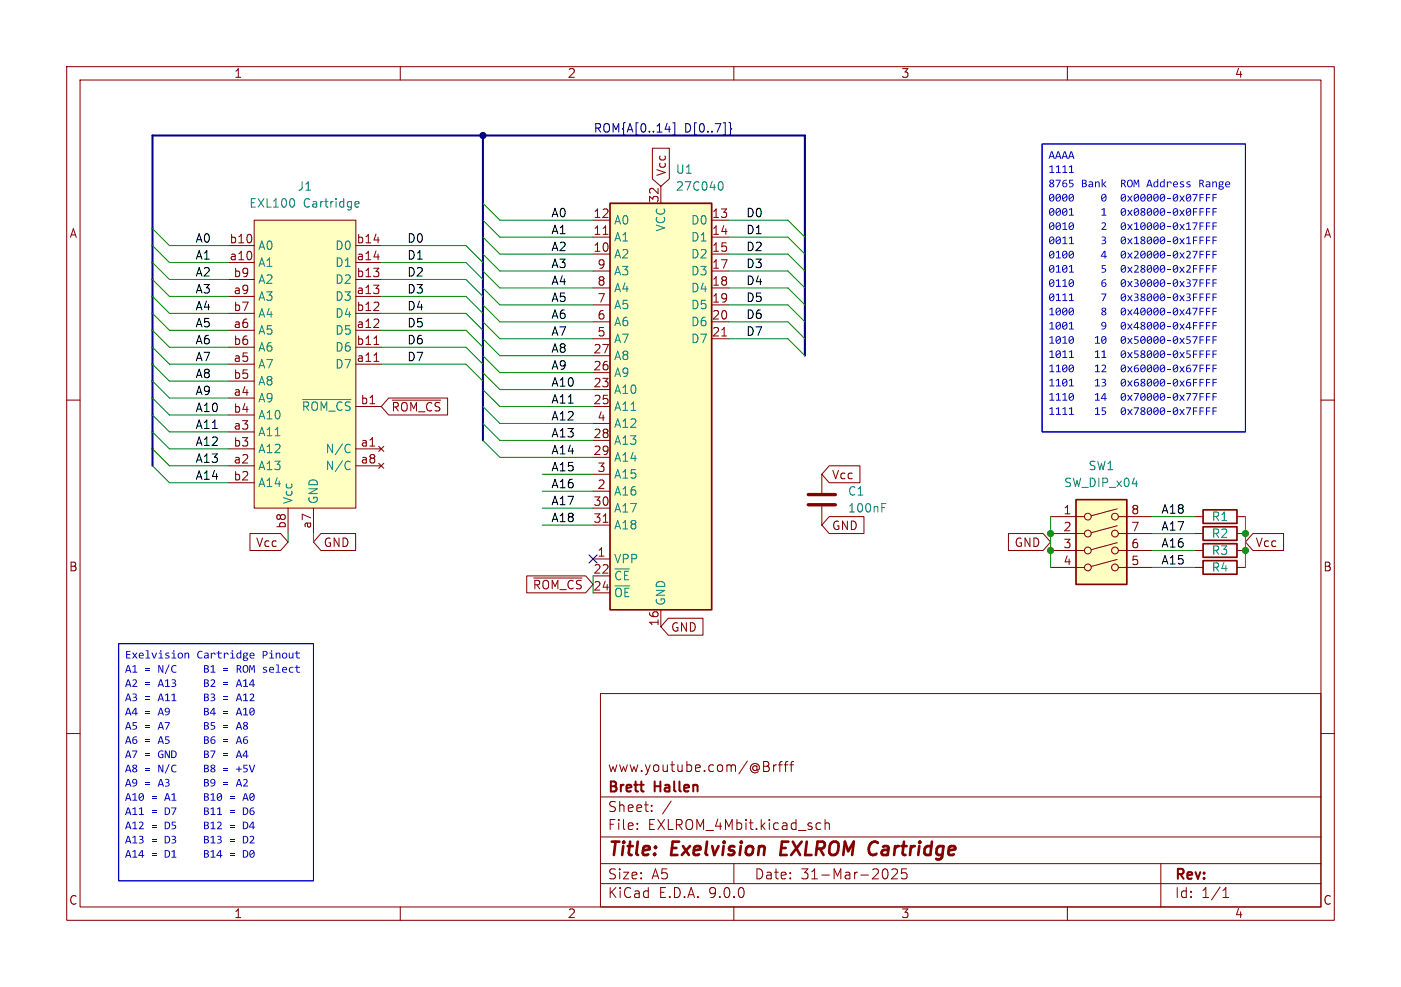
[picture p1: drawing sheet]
<svg xmlns="http://www.w3.org/2000/svg" width="210mm" height="148mm" viewBox="0 0 210 148" stroke-linecap="round" stroke-linejoin="round" font-family="sans-serif">
<g fill="none" stroke="#840000" stroke-width=".15">
<path d="M10 10h190v128h-190zM12 12h186v124h-186zM60 10v2M110 10v2M160 10v2M10 60h2M198 60h2M179.1 82.6h1.2M185.4 82.6h1.3M10 110h2M90 104h108v32h-108zM90 119.5h108"/>
<path d="M115.2 115v.5M116 114.7v1M116.4 114.7l-.3 .1-.1 .2M116.7 114.7h.5M117.2 114.2l-.2 .1-.1 .1v1.3M117.5 114.7h.6M118.1 114.2l-.3 .1-.1 .1v1.3M118.4 114.7h.6M119 114.2l-.3 .1-.1 .1v1.3M198 110h2M60 136v2M90 132.5h108"/>
<path d="M90 129.5h108M90 125.5h108M95.5 124.2v.2M95.5 123.5v.1M97.7 121.5v.2M97.7 120.8v.1M100.6 120.1l-1.3 1.9M110 136v2M110 129.5v3M122.6 123.4l.4 .1M123 124.3l-.4 .1M123.7 123.5a.37 .37 0 0 1 .6 .1v.8"/>
<path d="M123.7 122.9v1.5M133 130.4a1.02 1.02 0 0 1-.2 1.4h-.2M134.5 130.4v.5l-.9 .9h.9M135.2 130.3l-.1 .7 .2-.1h.5l.2 .2v.4l-.3 .3h-.4l-.2-.2M160 136v2M174 129.5v6.5M183.3 134.6h.9M183.3 133.5l.5-.4v1.5"/>
</g>
<path d="M117.2 126.2l-.2 2h.9" fill="none" stroke="#840000" stroke-width=".4"/>
<path d="M180.3 81.5h5.1v2.1h-5.1z" fill="none" stroke="#840000" stroke-width=".25"/>
<path d="M91.4 30.5h15.3v60.9h-15.3z" fill="#ffffc2"/>
<path d="M91.4 30.5h15.3v60.9h-15.3z" fill="none" stroke="#840000" stroke-width=".25"/>
<g fill="none" stroke="#840000" stroke-width=".15">
<path d="M88.9 33h2.5M88.9 35.6h2.5M88.9 38.1h2.5M90.4 35.1h.7M99.1 27.9v2.6M106.7 33h2.5M106.7 35.6h2.5M106.7 38.1h2.5M88.9 40.6h2.5M88.9 43.2h2.5M88.9 45.7h2.5M88.9 48.3h2.5"/>
<path d="M88.9 50.8h2.5M88.9 53.3h2.5M88.9 55.9h2.5M88.9 58.4h2.5M106.7 40.6h2.5M106.7 43.2h2.5M106.7 45.7h2.5M106.7 48.3h2.5M106.7 50.8h2.5M108.2 50.4h.7M88.9 61h2.5M88.9 63.5h2.5"/>
<path d="M88.9 66h2.5M88.9 68.6h2.5M88.9 71.1h2.5M88.9 73.7h2.5M88.9 76.2h2.5M88.9 78.7h2.5M90.4 78.3h.7M88.9 83.8h2.5M88.9 86.4h2.5M88.9 88.9h2.5M99.1 91.4v2.6"/>
</g>
<path d="M107.8 27.3l.2-.1a.69 .69 0 0 1 .5 .6 .69 .69 0 0 1-.3 .7h-.4" fill="none" stroke="#008484" stroke-width=".15"/>
<path d="M38.1 33h15.2v43.2h-15.2z" fill="#ffffc2"/>
<g fill="none" stroke="#840000" stroke-width=".15">
<path d="M34.3 36.8h3.8M34.3 39.4h3.8M38.1 33h15.2v43.2h-15.2zM53.3 36.8h3.8M53.3 39.4h3.8M34.3 41.9h3.8M34.3 44.5h3.8M34.3 47h3.8M34.3 49.5h3.8M34.3 52.1h3.8M34.3 54.6h3.8M34.3 57.2h3.8"/>
<path d="M34.3 59.7h3.8M53.3 41.9h3.8M53.3 44.5h3.8M53.3 47h3.8M53.3 49.5h3.8M53.3 52.1h3.8M53.3 54.6h3.8M56.1 51.7h.7M56.1 54.2h.7M34.3 62.2h3.8M34.3 64.8h3.8M34.3 67.3h3.8"/>
<path d="M34.3 69.9h3.8M34.3 72.4h3.8M43.2 76.2v3.8M47 76.2v3.8M53.3 67.3h3.8M53.3 69.9h3.8M53.3 61h3.8M56.8 66.9l.7 .8M56.8 69.5l.7 .7M57.5 66.9l-.7 .8M57.5 69.5l-.7 .7M179.1 77.5h1.2"/>
<path d="M185.4 77.5h1.3"/>
</g>
<path d="M44.1 30v.8M53.3 31h.5M53.3 30.3l.3-.1 .2 .3-.6 .1M45.4 59.9h7.2M52.2 66.6l.3 .1M52.2 69.2l.3 .1M52.5 67.8l-.3 .1M52.5 70.3l-.3 .1" fill="none" stroke="#008484" stroke-width=".15"/>
<path d="M180.3 76.5h5.1v2h-5.1z" fill="none" stroke="#840000" stroke-width=".25"/>
<path d="M161.3 74.9h7.6v12.7h-7.6z" fill="#ffffc2"/>
<g fill="none" stroke="#840000" stroke-width=".15">
<path d="M97.8 22.2h2.5v4.6l-1.2 1.1-1.3-1.1zM58.3 59.7h8.8v2.5h-8.8l-1.2-1.2zM58.8 60h7.3M123.2 71.1v2.8M123.2 75.9v2.8M124.3 77.5h5.2v2.5h-5.2l-1.1-1.3zM124.3 69.8h4.6v2.6h-4.6l-1.1-1.3zM157.5 77.5h5.1M167.5 76.3l-3.9 1M167.5 78.8l-3.9 1.1M167.6 77.5h5.1M37.5 80h4.6l1.1 1.3-1.1 1.3h-4.6z"/>
<path d="M48.1 80h5.2v2.6h-5.2l-1.1-1.3zM79 86.4h8.8l1.1 1.2-1.1 1.3h-8.8zM80 86.7h7.2M100.2 92.7h5.2v2.6h-5.2l-1.1-1.3zM151.2 80h5.2l1.1 1.3-1.1 1.3h-5.2zM157.5 80h5.1M157.5 82.6h5.1M157.5 85.1h5.1M167.5 81.4l-3.9 1M167.5 83.9l-3.9 1M167.6 80h5.1M167.6 82.6h5.1"/>
<path d="M167.6 85.1h5.1M179.1 80h1.2M179.1 85.1h1.2M185.4 80h1.3M185.4 85.1h1.3M187.8 80h4.6v2.6h-4.6l-1.1-1.3z"/>
<circle cx="163.1" cy="77.5" r=".51"/>
<circle cx="167.1" cy="77.5" r=".51"/>
<circle cx="163.1" cy="80" r=".51"/>
<circle cx="163.1" cy="82.6" r=".51"/>
<circle cx="163.1" cy="85.1" r=".51"/>
<circle cx="167.1" cy="85.1" r=".51"/>
<circle cx="167.1" cy="80" r=".51"/>
<circle cx="167.1" cy="82.6" r=".51"/>
</g>
<path d="M161.3 74.9h7.6v12.7h-7.6zM180.3 79h5.1v2h-5.1zM180.3 84.1h5.1v2h-5.1z" fill="none" stroke="#840000" stroke-width=".25"/>
<path d="M121.2 74.2h4M121.2 75.7h4" fill="none" stroke="#840000" stroke-width=".51"/>
<path d="M132.2 76.1h.4M132.2 75.5h.6" fill="none" stroke="#008484" stroke-width=".15"/>
<path d="M99.7 19.4h.8M100.3 19v.8M100.9 18.4h.3v1.8h-.3M109.3 18.4l.2 .1v.6l.2 .2-.2 .2v.6l-.2 .2M88.3 83.2l1.2 1.2M89.5 83.2l-1.2 1.2" fill="none" stroke="#000084" stroke-width=".15"/>
<path d="M72.4 20.3v45.7M120.6 53.3v-33h-97.7v49.6" fill="none" stroke="#000084" stroke-width=".3"/>
<g fill="none" stroke="#008400" stroke-width=".15">
<path d="M22.9 36.8l2.5 2.6h8.9M22.9 34.3l2.5 2.5h8.9M22.9 39.4l2.5 2.5h8.9M57.1 39.4h12.7l2.6 2.5M57.1 36.8h12.7l2.6 2.6M72.4 33l2.5 2.6h14M72.4 30.5l2.5 2.5h14M72.4 38.1l2.5 2.5h14M72.4 35.6l2.5 2.5h14M109.2 35.6h8.9l2.5 2.5M109.2 33h8.9l2.5 2.6M109.2 38.1h8.9l2.5 2.5"/>
<path d="M22.9 41.9l2.5 2.6h8.9M22.9 59.7l2.5 2.5h8.9M22.9 54.6l2.5 2.6h8.9M22.9 52.1l2.5 2.5h8.9M22.9 49.5l2.5 2.6h8.9M22.9 47l2.5 2.5h8.9M22.9 44.5l2.5 2.5h8.9M22.9 57.2l2.5 2.5h8.9M57.1 44.5h12.7l2.6 2.5M57.1 54.6h12.7l2.6 2.6M57.1 52.1h12.7l2.6 2.5M57.1 49.5h12.7l2.6 2.6"/>
<path d="M57.1 47h12.7l2.6 2.5M57.1 41.9h12.7l2.6 2.6M72.4 45.7l2.5 2.6h14M72.4 50.8l2.5 2.5h14M72.4 48.3l2.5 2.5h14M72.4 55.9l2.5 2.5h14M72.4 58.4l2.5 2.6h14M72.4 53.3l2.5 2.6h14M72.4 40.6l2.5 2.6h14M72.4 43.2l2.5 2.5h14M109.2 48.3h8.9l2.5 2.5M109.2 50.8h8.9l2.5 2.5"/>
<path d="M109.2 40.6h8.9l2.5 2.6M109.2 43.2h8.9l2.5 2.5M109.2 45.7h8.9l2.5 2.6M22.9 67.3l2.5 2.6h8.9M22.9 69.9l2.5 2.5h8.9M22.9 64.8l2.5 2.5h8.9M22.9 62.2l2.5 2.6h8.9M72.4 66l2.5 2.6h14M72.4 63.5l2.5 2.5h14M72.4 61l2.5 2.5h14M81.3 76.2h7.6M81.3 78.7h7.6"/>
<path d="M81.3 71.1h7.6M81.3 73.7h7.6M157.5 77.5v7.6M172.7 77.5h6.4M186.7 77.5v7.6M43.2 80v1.3M47 80v1.3M88.9 86.4v2.5M172.7 82.6h6.4M172.7 85.1h6.4M172.7 80h6.4"/>
</g>
<path d="M156.2 21.6h30.5v43.2h-30.5zM17.8 96.5h29.2v35.6h-29.2z" fill="none" stroke="#0000c2" stroke-width=".15"/>
<g fill="#0000c2">
<path d="M26.7 98a.42 .42 0 0 1 .7 0 .42 .42 0 0 1-.2 .7 .42 .42 0 0 1-.6-.4h.2a.29 .29 0 0 0 .4 .3 .29 .29 0 0 0 0-.5l-.2-.1-.2 .3h-.2z"/>
<path d="M27.7 97.9h.1v.1l.2-.1h.3l.1 .8h-.2v-.6l-.1-.1-.3 .2v.5h-.1z"/>
<path d="M37.5 98l.2-.1a.38 .38 0 0 1 .5 .5h-.7l.2 .2h.4v.1h-.1a.43 .43 0 0 1-.5 0 .43 .43 0 0 1-.1-.5h.6a.23 .23 0 0 0-.2-.2 .23 .23 0 0 0-.3 .2h-.1z"/>
<path d="M44.2 97.9h.2v-.3h.2v.3h.4v.1h-.4v.4a.24 .24 0 0 0 .4 .2v.1h-.1a.31 .31 0 0 1-.5-.2v-.5h-.2z"/>
<path d="M44.2 100h.2v-.2l.2-.1v.3h.4v.1h-.4v.5a.24 .24 0 0 0 .4 .1v.2h-.1a.31 .31 0 0 1-.5-.3v-.5h-.2z"/>
</g>
<circle cx="72.4" cy="20.3" r=".46" fill="#000084" stroke="#000084" stroke-width=".15"/>
<g fill="#008400" stroke="#008400" stroke-width=".15">
<circle cx="157.5" cy="80" r=".46"/>
<circle cx="186.7" cy="80" r=".46"/>
<circle cx="157.5" cy="82.6" r=".46"/>
<circle cx="186.7" cy="82.6" r=".46"/>
</g>
<g font-size="2.8" fill="#840000">
<text x="91" y="128.9">Title:</text>
<text x="100.7" y="128.9">Exelvision</text>
<text x="117.8" y="128.9">EXLROM Cartridge</text>
</g>
<g font-size="2.1" fill="#840000">
<text x="91" y="119.2">Brett</text>
<text x="91" y="116">www.youtube.com/@Brfff</text>
<text x="98.2" y="119.2">Hallen</text>
<text x="91" y="124.7">File:</text>
<text x="91" y="122">Sheet:</text>
<text x="97.1" y="124.7">EXLROM_4Mbit.kicad_sch</text>
<text x="91" y="134.9">KiCad</text>
<text x="91" y="132.1">Size:</text>
<text x="97.7" y="132.1">A5</text>
<text x="98.7" y="134.9">E.D.A.</text>
<text x="106.3" y="134.9">9.0.0</text>
<text x="113" y="132.1">Date:</text>
<text x="120" y="132.1">31-Mar-2025</text>
<text x="176" y="132.3">Rev:</text>
<text x="176" y="134.9">Id:</text>
<text x="180.1" y="134.9">1/1</text>
</g>
<g font-size="1.8" fill="#840000">
<text x="35" y="11.9">1</text>
<text x="85" y="11.9">2</text>
<text x="135" y="11.9">3</text>
<text x="185" y="11.9">4</text>
<text x="100" y="26.5" transform="rotate(-90 100 26.5)">Vcc</text>
<text x="10.3" y="35.9">A</text>
<text x="88.9" y="32.8">12</text>
<text x="88.9" y="35.3">11</text>
<text x="98.8" y="30.5" transform="rotate(-90 98.8 30.5)">32</text>
<text x="106.6" y="32.8">13</text>
<text x="106.6" y="35.3">14</text>
<text x="198.4" y="35.9">A</text>
<text x="34.3" y="36.6">b10</text>
<text x="34.3" y="39.1">a10</text>
<text x="34.9" y="41.7">b9</text>
<text x="53.4" y="36.6">b14</text>
<text x="53.4" y="39.1">a14</text>
<text x="53.4" y="41.7">b13</text>
<text x="88.9" y="37.8">10</text>
<text x="89.5" y="40.4">9</text>
<text x="106.6" y="37.8">15</text>
<text x="106.6" y="40.4">17</text>
<text x="34.9" y="44.2">a9</text>
<text x="34.9" y="46.7">b7</text>
<text x="53.4" y="44.2">a13</text>
<text x="53.4" y="46.7">b12</text>
<text x="89.5" y="42.9">8</text>
<text x="89.5" y="45.5">7</text>
<text x="106.6" y="42.9">18</text>
<text x="106.6" y="45.5">19</text>
<text x="34.9" y="49.3">a6</text>
<text x="34.9" y="51.8">b6</text>
<text x="53.4" y="49.3">a12</text>
<text x="53.4" y="51.8">b11</text>
<text x="88.9" y="53.1">27</text>
<text x="89.5" y="48">6</text>
<text x="89.5" y="50.5">5</text>
<text x="106.6" y="48">20</text>
<text x="106.6" y="50.5">21</text>
<text x="34.9" y="54.4">a5</text>
<text x="34.9" y="56.9">b5</text>
<text x="34.9" y="59.4">a4</text>
<text x="53.4" y="54.4">a11</text>
<text x="88.9" y="55.6">26</text>
<text x="88.9" y="58.2">23</text>
<text x="34.9" y="62">b4</text>
<text x="34.9" y="64.5">a3</text>
<text x="54" y="60.7">b1</text>
<text x="58.6" y="61.9">~{ROM_CS}</text>
<text x="88.9" y="60.7">25</text>
<text x="88.9" y="65.8">28</text>
<text x="89.5" y="63.2">4</text>
<text x="34.9" y="67.1">b3</text>
<text x="34.9" y="69.6">a2</text>
<text x="54" y="67.1">a1</text>
<text x="54" y="69.6">a8</text>
<text x="88.9" y="68.3">29</text>
<text x="89.5" y="70.9">3</text>
<text x="34.9" y="72.1">b2</text>
<text x="88.9" y="75.9">30</text>
<text x="89.5" y="73.4">2</text>
<text x="124.6" y="72.1">Vcc</text>
<text x="159.3" y="77.2">1</text>
<text x="169.5" y="77.2">8</text>
<text x="38.3" y="82.2">Vcc</text>
<text x="42.9" y="79.4" transform="rotate(-90 42.9 79.4)">b8</text>
<text x="46.7" y="79.4" transform="rotate(-90 46.7 79.4)">a7</text>
<text x="48.4" y="82.2">GND</text>
<text x="88.9" y="78.5">31</text>
<text x="89.5" y="83.6">1</text>
<text x="124.6" y="79.7">GND</text>
<text x="152" y="82.2">GND</text>
<text x="159.3" y="79.8">2</text>
<text x="159.3" y="82.3">3</text>
<text x="169.5" y="79.8">7</text>
<text x="169.5" y="82.3">6</text>
<text x="188.1" y="82.2">Vcc</text>
<text x="10.3" y="85.9">B</text>
<text x="79.8" y="88.6">~{ROM_CS}</text>
<text x="88.9" y="86.1">22</text>
<text x="88.9" y="88.6">24</text>
<text x="159.3" y="84.8">4</text>
<text x="169.5" y="84.8">5</text>
<text x="198.3" y="85.9">B</text>
<text x="98.8" y="94" transform="rotate(-90 98.8 94)">16</text>
<text x="100.5" y="94.9">GND</text>
<text x="10.3" y="135.9">C</text>
<text x="35" y="137.9">1</text>
<text x="85" y="137.9">2</text>
<text x="135" y="137.9">3</text>
<text x="185" y="137.9">4</text>
<text x="198.3" y="135.9">C</text>
</g>
<g font-size="1.8" fill="#000084">
<text x="88.9" y="20">ROM{A[0..14]</text>
<text x="102.6" y="20">D[0..7]}</text>
</g>
<g font-size="1.8" fill="#008484">
<text x="44.5" y="28.8">J1</text>
<text x="101.2" y="28.8">27C040</text>
<text x="101.2" y="26.3">U1</text>
<text x="37.3" y="31.3">EXL100</text>
<text x="45.5" y="31.3">Cartridge</text>
<text x="91.9" y="33.9">A0</text>
<text x="99.9" y="34.8" transform="rotate(-90 99.9 34.8)">VCC</text>
<text x="103.5" y="33.9">D0</text>
<text x="38.6" y="37.7">A0</text>
<text x="38.6" y="40.2">A1</text>
<text x="50.1" y="37.7">D0</text>
<text x="50.1" y="40.2">D1</text>
<text x="91.9" y="36.4">A1</text>
<text x="91.9" y="39">A2</text>
<text x="91.9" y="41.5">A3</text>
<text x="103.5" y="36.4">D1</text>
<text x="103.5" y="39">D2</text>
<text x="103.5" y="41.5">D3</text>
<text x="38.6" y="42.8">A2</text>
<text x="38.6" y="45.3">A3</text>
<text x="38.6" y="47.9">A4</text>
<text x="50.1" y="42.8">D2</text>
<text x="50.1" y="45.3">D3</text>
<text x="50.1" y="47.9">D4</text>
<text x="91.9" y="44">A4</text>
<text x="91.9" y="46.6">A5</text>
<text x="103.5" y="44">D4</text>
<text x="103.5" y="46.6">D5</text>
<text x="38.6" y="50.4">A5</text>
<text x="38.6" y="52.9">A6</text>
<text x="50.1" y="50.4">D5</text>
<text x="50.1" y="52.9">D6</text>
<text x="91.9" y="49.1">A6</text>
<text x="91.9" y="51.7">A7</text>
<text x="103.5" y="49.1">D6</text>
<text x="103.5" y="51.7">D7</text>
<text x="38.6" y="55.5">A7</text>
<text x="38.6" y="58">A8</text>
<text x="50.1" y="55.5">D7</text>
<text x="91.9" y="54.2">A8</text>
<text x="91.9" y="56.7">A9</text>
<text x="91.9" y="59.3">A10</text>
<text x="38.6" y="60.6">A9</text>
<text x="38.6" y="63.1">A10</text>
<text x="38.6" y="65.6">A11</text>
<text x="45.1" y="61.8">~{ROM_CS}</text>
<text x="91.9" y="61.8">A11</text>
<text x="91.9" y="64.4">A12</text>
<text x="38.6" y="68.2">A12</text>
<text x="38.6" y="70.7">A13</text>
<text x="48.7" y="68.2">N/C</text>
<text x="48.7" y="70.7">N/C</text>
<text x="91.9" y="66.9">A13</text>
<text x="91.9" y="69.4">A14</text>
<text x="91.9" y="72">A15</text>
<text x="163.1" y="70.7">SW1</text>
<text x="38.6" y="73.3">A14</text>
<text x="44" y="75.7" transform="rotate(-90 44 75.7)">Vcc</text>
<text x="47.9" y="75.7" transform="rotate(-90 47.9 75.7)">GND</text>
<text x="91.9" y="74.5">A16</text>
<text x="91.9" y="77.1">A17</text>
<text x="127" y="74.5">C1</text>
<text x="127" y="77.1">100nF</text>
<text x="159.4" y="73.3">SW_DIP_x04</text>
<text x="91.9" y="79.6">A18</text>
<text x="181.5" y="83.4">R3</text>
<text x="181.5" y="78.3">R1</text>
<text x="181.5" y="80.9">R2</text>
<text x="91.9" y="84.7">VPP</text>
<text x="91.9" y="87.2">~{CE}</text>
<text x="91.9" y="89.8">~{OE}</text>
<text x="181.5" y="86">R4</text>
<text x="99.9" y="90.9" transform="rotate(-90 99.9 90.9)">GND</text>
</g>
<g font-size="1.8" fill="#0000c2">
<text x="157.2" y="24.3">AAAA</text>
<text x="157.2" y="26.5">1111</text>
<text x="157.2" y="28.6">8765 Bank</text>
<text x="167.9" y="28.6">ROMAddress</text>
<text x="179.6" y="28.6">Range</text>
<text x="157.2" y="30.7">0000</text>
<text x="157.2" y="32.9">0001</text>
<text x="157.2" y="35">0010</text>
<text x="165" y="30.7">0</text>
<text x="165" y="32.9">1</text>
<text x="165" y="35">2</text>
<text x="167.9" y="30.7">0x00000-0x07FFF</text>
<text x="167.9" y="32.9">0x08000-0x0FFFF</text>
<text x="167.9" y="35">0x10000-0x17FFF</text>
<text x="157.2" y="37.1">0011</text>
<text x="157.2" y="39.3">0100</text>
<text x="157.2" y="41.4">0101</text>
<text x="165" y="37.1">3</text>
<text x="165" y="39.3">4</text>
<text x="165" y="41.4">5</text>
<text x="167.9" y="37.1">0x18000-0x1FFFF</text>
<text x="167.9" y="39.3">0x20000-0x27FFF</text>
<text x="167.9" y="41.4">0x28000-0x2FFFF</text>
<text x="157.2" y="43.5">0110</text>
<text x="157.2" y="45.7">0111</text>
<text x="157.2" y="47.8">1000</text>
<text x="165" y="43.5">6</text>
<text x="165" y="45.7">7</text>
<text x="165" y="47.8">8</text>
<text x="167.9" y="43.5">0x30000-0x37FFF</text>
<text x="167.9" y="45.7">0x38000-0x3FFFF</text>
<text x="167.9" y="47.8">0x40000-0x47FFF</text>
<text x="157.2" y="49.9">1001</text>
<text x="157.2" y="52.1">1010</text>
<text x="164" y="52.1">10</text>
<text x="165" y="49.9">9</text>
<text x="167.9" y="49.9">0x48000-0x4FFFF</text>
<text x="167.9" y="52.1">0x50000-0x57FFF</text>
<text x="157.2" y="54.2">1011</text>
<text x="157.2" y="56.3">1100</text>
<text x="157.2" y="58.5">1101</text>
<text x="164" y="54.2">11</text>
<text x="164" y="56.3">12</text>
<text x="164" y="58.5">13</text>
<text x="167.9" y="54.2">0x58000-0x5FFFF</text>
<text x="167.9" y="56.3">0x60000-0x67FFF</text>
<text x="167.9" y="58.5">0x68000-0x6FFFF</text>
<text x="157.2" y="60.6">1110</text>
<text x="157.2" y="62.7">1111</text>
<text x="164" y="60.6">14</text>
<text x="164" y="62.7">15</text>
<text x="167.9" y="60.6">0x70000-0x77FFF</text>
<text x="167.9" y="62.7">0x78000-0x7FFFF</text>
<text x="18.7" y="99.3">Exelvision</text>
<text x="18.7" y="101.4">A1 = N/C</text>
<text x="29.5" y="99.3">Cartridge</text>
<text x="30.4" y="101.4">B1 = ROMselect</text>
<text x="39.2" y="99.3">Pinout</text>
<text x="18.7" y="103.5">A2 = A13</text>
<text x="18.7" y="105.7">A3 = A11</text>
<text x="18.7" y="107.8">A4 = A9</text>
<text x="30.4" y="103.5">B2 = A14</text>
<text x="30.4" y="105.7">B3 = A12</text>
<text x="30.4" y="107.8">B4 = A10</text>
<text x="18.7" y="109.9">A5 = A7</text>
<text x="18.7" y="112.1">A6 = A5</text>
<text x="30.4" y="109.9">B5 = A8</text>
<text x="30.4" y="112.1">B6 = A6</text>
<text x="18.7" y="114.2">A7 = GND</text>
<text x="18.7" y="116.3">A8 = N/C</text>
<text x="18.7" y="118.5">A9 = A3</text>
<text x="30.4" y="114.2">B7 = A4</text>
<text x="30.4" y="116.3">B8 = +5V</text>
<text x="30.4" y="118.5">B9 = A2</text>
<text x="18.7" y="120.6">A10 = A1</text>
<text x="18.7" y="122.7">A11 = D7</text>
<text x="18.7" y="124.9">A12 = D5</text>
<text x="30.4" y="120.6">B10 = A0</text>
<text x="30.4" y="122.7">B11 = D6</text>
<text x="30.4" y="124.9">B12 = D4</text>
<text x="18.7" y="127">A13 = D3</text>
<text x="18.7" y="129.1">A14 = D1</text>
<text x="30.4" y="127">B13 = D2</text>
<text x="30.4" y="129.1">B14 = D0</text>
</g>
<g font-size="1.8">
<text x="82.5" y="32.7">A0</text>
<text x="82.5" y="35.2">A1</text>
<text x="111.8" y="35.2">D1</text>
<text x="111.8" y="32.7">D0</text>
<text x="29.2" y="39">A1</text>
<text x="29.2" y="36.5">A0</text>
<text x="29.2" y="41.6">A2</text>
<text x="61" y="39">D1</text>
<text x="61" y="36.5">D0</text>
<text x="61" y="41.6">D2</text>
<text x="82.5" y="40.3">A3</text>
<text x="82.5" y="37.8">A2</text>
<text x="111.8" y="40.3">D3</text>
<text x="111.8" y="37.8">D2</text>
<text x="29.2" y="44.1">A3</text>
<text x="29.2" y="46.6">A4</text>
<text x="61" y="44.1">D3</text>
<text x="61" y="46.6">D4</text>
<text x="82.5" y="42.8">A4</text>
<text x="82.5" y="45.4">A5</text>
<text x="82.5" y="47.9">A6</text>
<text x="111.8" y="47.9">D6</text>
<text x="111.8" y="42.8">D4</text>
<text x="111.8" y="45.4">D5</text>
<text x="29.2" y="51.7">A6</text>
<text x="29.2" y="49.2">A5</text>
<text x="61" y="49.2">D5</text>
<text x="61" y="51.7">D6</text>
<text x="82.5" y="53">A8</text>
<text x="82.5" y="50.5">A7</text>
<text x="111.8" y="50.5">D7</text>
<text x="29.2" y="56.8">A8</text>
<text x="29.2" y="54.3">A7</text>
<text x="29.2" y="59.3">A9</text>
<text x="61" y="54.3">D7</text>
<text x="82.5" y="55.5">A9</text>
<text x="82.5" y="58.1">A10</text>
<text x="29.2" y="61.9">A10</text>
<text x="29.2" y="64.4">A11</text>
<text x="82.5" y="60.6">A11</text>
<text x="82.5" y="65.7">A13</text>
<text x="82.5" y="63.2">A12</text>
<text x="29.2" y="67">A12</text>
<text x="29.2" y="69.5">A13</text>
<text x="82.5" y="68.2">A14</text>
<text x="82.5" y="70.8">A15</text>
<text x="29.2" y="72">A14</text>
<text x="82.5" y="75.9">A17</text>
<text x="82.5" y="73.3">A16</text>
<text x="174" y="77.1">A18</text>
<text x="82.5" y="78.4">A18</text>
<text x="174" y="82.2">A16</text>
<text x="174" y="79.7">A17</text>
<text x="174" y="84.7">A15</text>
</g>
</svg>
